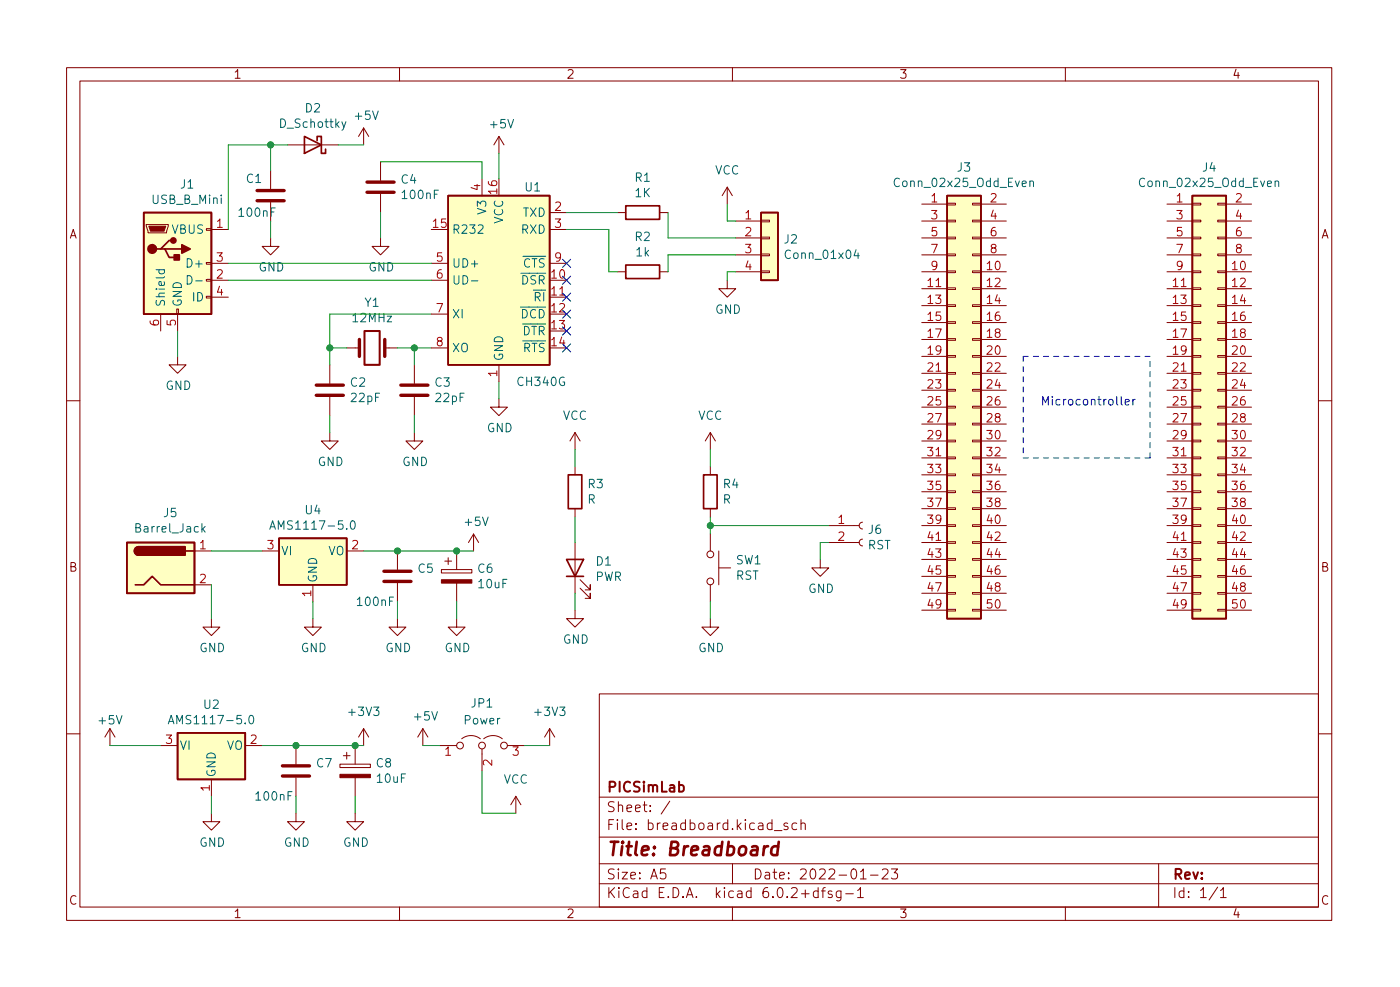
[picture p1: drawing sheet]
<svg xmlns="http://www.w3.org/2000/svg" width="210mm" height="148mm" viewBox="0 0 210 148" stroke-linecap="round" stroke-linejoin="round" font-family="sans-serif">
<g fill="none" stroke="#840000" stroke-width=".15">
<path d="M10 10.2h190v128h-190zM12 12.2h186v124h-186zM54.6 19.2l-.8 1.3M54.6 19.2v2.6M54.6 19.2l.8 1.3M60 10.2v2M110 10.2v2M160 10.2v2M22 33.7h3.3v.2l-.3 1.1h-2.8zM31 39.4h.7v.3h-.7zM31 34.3h.7v.3h-.7zM31.7 34.5h2.6"/>
<path d="M31.7 39.5h2.6M40.6 35.7v1.3h1.3l-1.3 1.3-1.2-1.3h1.2M40.6 25.6v2.8M40.6 30.4v2.8M43.2 21.8h7.6M57.1 35.7v1.3h1.3l-1.3 1.3-1.2-1.3h1.2M57.1 24.3v2.8M57.1 29.1v2.8M64.8 39.5h2.5M72.4 26.8v2.6M74.9 20.5l-.7 1.3M74.9 20.5v2.5"/>
<path d="M74.9 20.5l.8 1.3M82.5 31.9h2.6M82.5 34.5h2.6M82.5 39.5h2.6M92.7 31.9h1.3M99.1 31.9h1.2M109.2 28.1l-.7 1.3M109.2 28.1v2.5M109.2 28.1l.8 1.3M110.5 33.2h3.8M110.5 35.7h3.8M110.5 38.3h3.8"/>
<path d="M114.3 38.1h1.3v.3h-1.3zM114.3 35.6h1.3v.2h-1.3zM114.3 33.1h1.3v.2h-1.3zM138.4 33.2h3.8M138.4 35.7h3.8M138.4 38.3h3.8M138.4 30.6h3.8M142.2 38.1h1.3v.3h-1.3zM142.2 35.6h1.3v.2h-1.3zM142.2 33.1h1.3v.2h-1.3zM142.2 30.5h1.3v.3h-1.3zM146 38.1h1.3v.3h-1.3z"/>
<path d="M146 35.6h1.3v.2h-1.3zM146 33.1h1.3v.2h-1.3zM146 30.5h1.3v.3h-1.3zM147.3 33.2h3.8M147.3 35.7h3.8M147.3 38.3h3.8M147.3 30.6h3.8M175.3 33.2h3.8M175.3 35.7h3.8M175.3 38.3h3.8M175.3 30.6h3.8M179.1 38.1h1.2v.3h-1.2z"/>
<path d="M179.1 35.6h1.2v.2h-1.2zM179.1 33.1h1.2v.2h-1.2zM179.1 30.5h1.2v.3h-1.2zM182.9 38.1h1.2v.3h-1.2zM182.9 35.6h1.2v.2h-1.2zM182.9 33.1h1.2v.2h-1.2zM182.9 30.5h1.2v.3h-1.2zM184.1 33.2h3.9M184.1 35.7h3.9M184.1 38.3h3.9M184.1 30.6h3.9M24.1 47.2v2.5"/>
<path d="M26.5 46.4h.3v.8h-.3zM26.7 53.5v1.3h1.2l-1.2 1.2-1.3-1.2h1.3M26.7 47.2v2.5M31 44.5h.7v.2h-.7zM31 41.9h.7v.3h-.7zM31.7 44.6h2.6M31.7 42.1h2.6M49.5 54.8v2.8M49.5 59.6v2.8M52.1 52.2h1.9M57.8 52.2h1.9M62.2 54.8v2.8"/>
<path d="M62.2 59.6v2.8M64.8 52.2h2.5M64.8 42.1h2.5M64.8 47.2h2.5M74.9 59.9v1.2h1.3l-1.3 1.3-1.2-1.3h1.2M74.9 54.8v2.5M82.5 44.6h2.6M92.7 40.8h1.3M99.1 40.8h1.2M109.2 42.1v1.2h1.3l-1.3 1.3-1.3-1.3h1.3M110.5 40.8h3.8M114.3 40.7h1.3v.2h-1.3z"/>
<path d="M138.4 40.8h3.8M138.4 43.3h3.8M138.4 45.9h3.8M138.4 48.4h3.8M138.4 51h3.8M138.4 53.5h3.8M138.4 56h3.8M138.4 58.6h3.8M142.2 58.5h1.3v.2h-1.3zM142.2 55.9h1.3v.3h-1.3zM142.2 53.4h1.3v.2h-1.3zM142.2 50.8h1.3v.3h-1.3z"/>
<path d="M142.2 48.3h1.3v.2h-1.3zM142.2 45.8h1.3v.2h-1.3zM142.2 43.2h1.3v.3h-1.3zM142.2 40.7h1.3v.2h-1.3zM146 58.5h1.3v.2h-1.3zM146 55.9h1.3v.3h-1.3zM146 53.4h1.3v.2h-1.3zM146 50.8h1.3v.3h-1.3zM146 48.3h1.3v.2h-1.3zM146 45.8h1.3v.2h-1.3zM146 43.2h1.3v.3h-1.3zM146 40.7h1.3v.2h-1.3z"/>
<path d="M147.3 40.8h3.8M147.3 43.3h3.8M147.3 45.9h3.8M147.3 48.4h3.8M147.3 51h3.8M147.3 53.5h3.8M147.3 56h3.8M147.3 58.6h3.8M175.3 40.8h3.8M175.3 43.3h3.8M175.3 45.9h3.8M175.3 48.4h3.8"/>
<path d="M175.3 51h3.8M175.3 53.5h3.8M175.3 56h3.8M175.3 58.6h3.8M179.1 58.5h1.2v.2h-1.2zM179.1 55.9h1.2v.3h-1.2zM179.1 53.4h1.2v.2h-1.2zM179.1 50.8h1.2v.3h-1.2zM179.1 48.3h1.2v.2h-1.2zM179.1 45.8h1.2v.2h-1.2zM179.1 43.2h1.2v.3h-1.2zM179.1 40.7h1.2v.2h-1.2z"/>
<path d="M182.9 58.5h1.2v.2h-1.2zM182.9 55.9h1.2v.3h-1.2zM182.9 53.4h1.2v.2h-1.2zM182.9 50.8h1.2v.3h-1.2zM182.9 48.3h1.2v.2h-1.2zM182.9 45.8h1.2v.2h-1.2zM182.9 43.2h1.2v.3h-1.2zM182.9 40.7h1.2v.2h-1.2zM184.1 40.8h3.9M184.1 43.3h3.9M184.1 45.9h3.9M184.1 48.4h3.9"/>
<path d="M184.1 51h3.9M184.1 53.5h3.9M184.1 56h3.9M184.1 58.6h3.9M10 60.2h2M49.5 64.9v1.3h1.3l-1.3 1.3-1.2-1.3h1.2M62.2 64.9v1.3h1.3l-1.3 1.3-1.2-1.3h1.2M86.4 64.9l-.8 1.3M86.4 64.9v2.6M86.4 70v1.3M86.4 76.4v1.2M86.4 64.9l.7 1.3"/>
<path d="M106.7 64.9l-.8 1.3M106.7 64.9v2.6M106.7 70v1.3M106.7 76.4v1.2M106.7 64.9l.7 1.3M124.5 78.9h4.5M129.5 78.4a.51 .51 0 0 0-.5 .5 .51 .51 0 0 0 .5 .5M138.4 78.9h3.8M138.4 61.1h3.8M138.4 63.7h3.8M138.4 66.2h3.8M138.4 68.7h3.8"/>
<path d="M138.4 71.3h3.8M138.4 73.8h3.8M138.4 76.4h3.8M142.2 78.8h1.3v.2h-1.3zM142.2 76.2h1.3v.3h-1.3zM142.2 73.7h1.3v.2h-1.3zM142.2 71.2h1.3v.2h-1.3zM142.2 68.6h1.3v.3h-1.3zM142.2 66.1h1.3v.2h-1.3zM142.2 63.5h1.3v.3h-1.3zM142.2 61h1.3v.2h-1.3zM146 78.8h1.3v.2h-1.3z"/>
<path d="M146 76.2h1.3v.3h-1.3zM146 73.7h1.3v.2h-1.3zM146 71.2h1.3v.2h-1.3zM146 68.6h1.3v.3h-1.3zM146 66.1h1.3v.2h-1.3zM146 63.5h1.3v.3h-1.3zM146 61h1.3v.2h-1.3zM147.3 78.9h3.8M147.3 61.1h3.8M147.3 63.7h3.8M147.3 66.2h3.8M147.3 68.7h3.8"/>
<path d="M147.3 71.3h3.8M147.3 73.8h3.8M147.3 76.4h3.8M175.3 78.9h3.8M175.3 61.1h3.8M175.3 63.7h3.8M175.3 66.2h3.8M175.3 68.7h3.8M175.3 71.3h3.8M175.3 73.8h3.8M175.3 76.4h3.8M179.1 78.8h1.2v.2h-1.2z"/>
<path d="M179.1 76.2h1.2v.3h-1.2zM179.1 73.7h1.2v.2h-1.2zM179.1 71.2h1.2v.2h-1.2zM179.1 68.6h1.2v.3h-1.2zM179.1 66.1h1.2v.2h-1.2zM179.1 63.5h1.2v.3h-1.2zM179.1 61h1.2v.2h-1.2zM182.9 78.8h1.2v.2h-1.2zM182.9 76.2h1.2v.3h-1.2zM182.9 73.7h1.2v.2h-1.2zM182.9 71.2h1.2v.2h-1.2zM182.9 68.6h1.2v.3h-1.2z"/>
<path d="M182.9 66.1h1.2v.2h-1.2zM182.9 63.5h1.2v.3h-1.2zM182.9 61h1.2v.2h-1.2zM184.1 78.9h3.9M184.1 61.1h3.9M184.1 63.7h3.9M184.1 66.2h3.9M184.1 68.7h3.9M184.1 71.3h3.9M184.1 73.8h3.9M184.1 76.4h3.9M198 60.2h2"/>
<path d="M29.2 82.7h2.5M29.2 87.8h2.5M31.7 92.9v1.2h1.3l-1.3 1.3-1.2-1.3h1.2M39.4 82.7h2.5M47 92.9v1.2h1.3l-1.3 1.3-1.3-1.3h1.3M47 87.8v2.5M52.1 82.7h2.5M59.7 92.9v1.2h1.3l-1.3 1.3-1.3-1.3h1.3M59.7 82.7v2.8M59.7 87.5v2.8M66.3 85.5h4.6v.5h-4.6zM66.8 84.2h1"/>
<path d="M67.3 83.7v1M68.6 92.9v1.2h1.2l-1.2 1.3-1.3-1.3h1.3M68.6 82.7v2.8M68.6 87.5v2.8M71.1 80.2l-.7 1.2M71.1 80.2v2.5M71.1 80.2l.8 1.2M86.4 91.6v1.3h1.2l-1.2 1.2-1.3-1.2h1.3M86.4 81.4v7.7M87.1 88.3l1.5 1.5v-.7v.7h-.7M87.1 87l1.5 1.6v-.8v.8h-.7M106.7 92.9v1.2h1.2l-1.2 1.3-1.3-1.3h1.3"/>
<path d="M106.7 80.2v2.5M106.7 87.8v2.5M107.9 85.3h1.8M107.9 82.7v5.1M123.2 84v1.3h1.3l-1.3 1.2-1.3-1.2h1.3M124.5 81.4h4.5M129.5 80.9a.51 .51 0 0 0-.5 .5 .51 .51 0 0 0 .5 .5M138.4 81.4h3.8M138.4 84h3.8M138.4 86.5h3.8M138.4 89.1h3.8M138.4 91.6h3.8"/>
<path d="M142.2 91.5h1.3v.2h-1.3zM142.2 88.9h1.3v.3h-1.3zM142.2 86.4h1.3v.2h-1.3zM142.2 83.9h1.3v.2h-1.3zM142.2 81.3h1.3v.3h-1.3zM146 91.5h1.3v.2h-1.3zM146 88.9h1.3v.3h-1.3zM146 86.4h1.3v.2h-1.3zM146 83.9h1.3v.2h-1.3zM146 81.3h1.3v.3h-1.3zM147.3 81.4h3.8M147.3 84h3.8"/>
<path d="M147.3 86.5h3.8M147.3 89.1h3.8M147.3 91.6h3.8M175.3 81.4h3.8M175.3 84h3.8M175.3 86.5h3.8M175.3 89.1h3.8M175.3 91.6h3.8M179.1 91.5h1.2v.2h-1.2zM179.1 88.9h1.2v.3h-1.2zM179.1 86.4h1.2v.2h-1.2zM179.1 83.9h1.2v.2h-1.2z"/>
<path d="M179.1 81.3h1.2v.3h-1.2zM182.9 91.5h1.2v.2h-1.2zM182.9 88.9h1.2v.3h-1.2zM182.9 86.4h1.2v.2h-1.2zM182.9 83.9h1.2v.2h-1.2zM182.9 81.3h1.2v.3h-1.2zM184.1 81.4h3.9M184.1 84h3.9M184.1 86.5h3.9M184.1 89.1h3.9M184.1 91.6h3.9M10 110.2h2"/>
<path d="M16.5 109.4l-.8 1.3M16.5 109.4v2.5M16.5 109.4l.8 1.3M24.1 111.9h2.6M31.7 117v2.5M36.8 111.9h2.6M44.4 111.9v2.8M44.4 116.7v2.8M51.1 114.7h4.5v.5h-4.5zM51.6 113.4h1M52.1 112.9v1.1M53.3 111.9v2.8"/>
<path d="M53.3 116.7v2.8M54.6 109.4v2.5M54.6 109.4l-.8 1.3M54.6 109.4l.8 1.3M63.5 109.4l-.8 1.3M63.5 109.4v2.5M63.5 109.4l.8 1.3M66 111.9h2.6M69.3 110.9a2.26 2.26 0 0 1 2.8 0M72.4 112.4v3.3M72.6 110.9a2.26 2.26 0 0 1 2.8 0M76.2 111.9h2.5"/>
<path d="M77.5 119.5l-.8 1.3M77.5 119.5v2.6M77.5 119.5l.7 1.3M82.5 109.4l-.7 1.3M82.5 109.4v2.5M82.5 109.4l.8 1.3M90 104.2h108v32h-108zM90 119.7h108M198 110.2h2M31.7 122.1v1.3h1.3l-1.3 1.2-1.2-1.2h1.2M44.4 122.1v1.3h1.3l-1.3 1.2-1.2-1.2h1.2M53.3 122.1v1.3h1.3l-1.3 1.2-1.2-1.2h1.2"/>
<path d="M60 136.2v2M90 132.7h108M90 129.7h108M90 125.7h108M99.9 130.4h-.7v.8l.2-.2 .5 .1 .1 .2-.1 .5-.2 .1h-.3l-.2-.1M100.6 120.3l-1.3 1.9M110 136.2v2M110 129.7v3M116.3 124.7h1.1M118.3 123.6l-.4-.1-.2 .3 .1 .2 .5 .1v.4h-.6M119.7 123.6l-.5-.1-.3 .3v.5l.2 .2h.6M120.3 123.7a.37 .37 0 0 1 .6 .1v.7"/>
<path d="M120.3 123v1.5M122.9 133.8l-.5-.1-.2 .3v.5l.1 .2h.6M122.9 133.2v1.5M123.4 133.7h.5M123.9 133.2l-.2 .1-.1 .2v1.2M124.9 133.8l-.3-.1-.2 .3v.2l.5 .1v.4h-.5M126.3 133.7v1.3a.41 .41 0 0 1-.6 .2M126.3 133.8l-.4-.1-.3 .3v.5l.1 .2h.6M127 134.2h1.2M128.8 133.7l.4-.5v1.5M128.8 134.7h.9M129.2 131.9h.9"/>
<path d="M130.7 131.4h1.2M132.5 130.6l.2-.2 .5 .1a.41 .41 0 0 1 .1 .6l-.9 .8h1M133.9 130.4h.9l-.5 .6a.41 .41 0 0 1 .5 .3v.4l-.1 .2h-.6l-.2-.1M160 136.2v2M174 129.7v6.5M182.9 133.2l-1.3 1.9M183.3 133.7l.4-.5v1.5M183.3 134.7h.9"/>
<circle cx="106.7" cy="87.3" r=".51"/>
<circle cx="106.7" cy="83.2" r=".51"/>
<circle cx="69.1" cy="111.9" r=".51"/>
<circle cx="72.4" cy="111.9" r=".51"/>
<circle cx="75.7" cy="111.9" r=".51"/>
</g>
<path d="M115.4 127a.59 .59 0 0 0-.7 .4M116.9 127.1a.66 .66 0 0 0-1 .3l-.1 .6 .2 .3 .1 .1 .6-.1M117 126.4l-.3 2" fill="none" stroke="#840000" stroke-width=".4"/>
<path d="M54.7 49.7h2.3v5.1h-2.3zM102 117.9l.4-.1 .3 .3v.5l-.1 .2h-.6" fill="none" stroke="#840000" stroke-width=".3"/>
<g fill="none" stroke="#840000" stroke-width=".25">
<path d="M21.6 31.9h10.1v15.3h-10.1zM24.1 37.4h.7l.6 1.2h1.3M24.8 37.4h2.5M26 36.1h-.6l-1.3 1.3h-.6M45.7 20.5l2.6 1.3-2.6 1.2zM47.6 21.1v-.6h.7v2.5h.6v-.6M67.3 29.4h15.2v25.4h-15.2zM94 39.8h5.1v2h-5.1zM94 30.9h5.1v2h-5.1zM114.3 31.9h2.5v10.2h-2.5zM142.2 29.4h5.1v63.5h-5.1zM179.1 29.4h5v63.5h-5z"/>
<path d="M85.3 71.3h2.1v5.1h-2.1zM105.7 71.3h2v5.1h-2zM19 81.4h10.2v7.7h-10.2zM20.3 87.8h1.3l1.3-1.3 1.2 1.3h5.1M20.8 82.1a.64 .64 0 0 0-.6 .6 .64 .64 0 0 0 .6 .6M27.9 82.7h1.3M41.9 80.8h10.2v7h-10.2zM85.1 84h2.5l-1.2 2.5zM85.1 86.5h2.5M26.7 110h10.1v7h-10.1z"/>
</g>
<g fill="none" stroke="#840000" stroke-width=".51">
<path d="M38.6 30.1h4.1M38.6 28.6h4.1M55.1 28.9h4.1M55.1 27.3h4.1M47.5 59.3h4.1M47.5 57.8h4.1M54 51v2.5M57.8 51v2.5M60.2 59.3h4.1M60.2 57.8h4.1M57.7 87.3h4M57.7 85.8h4"/>
<path d="M42.4 116.5h4.1M42.4 115h4.1"/>
</g>
<g fill="#840000" stroke="#840000" stroke-width=".15">
<path d="M66.3 87h4.6v.5h-4.6z"/>
<path d="M22.4 33.9h2.5l-.3 .8h-2z"/>
<path d="M51.1 116.2h4.5v.5h-4.5z"/>
</g>
<g fill="#ffffc2" stroke="#ffffc2" stroke-width=".15">
<path d="M114.3 31.9h2.5v10.2h-2.5z"/>
<path d="M67.3 29.4h15.2v25.4h-15.2z"/>
<path d="M21.6 31.9h10.1v15.3h-10.1z"/>
<path d="M26.7 110h10.1v7h-10.1z"/>
<path d="M179.1 29.4h5v63.5h-5z"/>
<path d="M142.2 29.4h5.1v63.5h-5.1z"/>
<path d="M41.9 80.8h10.2v7h-10.2z"/>
<path d="M19 81.4h10.2v7.7h-10.2z"/>
</g>
<g fill="none" stroke="#006464" stroke-width=".15">
<path d="M51.9 18.3l-.4 1.1-.2 .1M128.6 37.5l-.3 .9h.8M128.9 38v.8M154.7 27.3l.1-.1h.4v.8M154.7 27.2v.8M191.5 27.3l.2-.1h.3v.8M191.5 27.2v.8M23.4 40.5h1.3M23.9 40.5v.4l.2 .2h.4l.1-.1v-.5M28.1 41.4a.64 .64 0 0 1 .7 .6 .64 .64 0 0 1-.7 .6zM29.4 42.2h1M70.8 42.2h1"/>
<path d="M30.4 79.4l.4 .5M30.8 79l-.5 .5M40.5 79.4l.4-1.2 .5 1.2M40.6 79.1h.6M52.7 78.3l.2-.1a.68 .68 0 0 1 .5 .6 .68 .68 0 0 1-.5 .6l-.2-.1-.1-.3zM25.3 108.7l.4-1.3 .4 1.3M25.4 108.3h.6M37.5 107.5l.2-.1a.68 .68 0 0 1 .4 .6 .68 .68 0 0 1-.4 .7l-.2-.2-.1-.3z"/>
</g>
<g fill="#840000" stroke="#840000" stroke-width=".25">
<path d="M27.3 36.7l1.3 .7-1.3 .6z"/>
<path d="M26.2 38.3h.7v.7h-.7z"/>
<path d="M20.4 82.3l.4-.2v1.2a.64 .64 0 0 1-.6-.3 .64 .64 0 0 1 .2-.7z"/>
<path d="M20.8 82.1h7v1.2h-7z"/>
<circle cx="22.9" cy="37.4" r=".63"/>
<circle cx="26" cy="36.1" r=".38"/>
</g>
<path d="M168.4 59.5v1.1l.2 .2M170.1 60v.8M170.5 60h-.2l-.2 .2M169 60.4l.6-.1-.1-.3h-.3l-.2 .1v.6h.5" fill="none" stroke="#0000c2" stroke-width=".15"/>
<path d="M153.7 53.5h19M153.7 53.5v15.2M153.7 68.7h19M172.7 68.7v-15.2" fill="none" stroke="#0000c2" stroke-width=".15" stroke-dasharray=".8 .8"/>
<g fill="none" stroke="#009600" stroke-width=".15">
<path d="M34.3 39.5h30.5M40.6 21.8v3.8M40.6 33.2v2.5M43.2 21.8h-8.9v12.7M50.8 21.8h3.8M57.1 31.9v3.8M57.1 24.3h15.3v2.5M74.9 23v3.8M85.1 34.5h6.3v6.3h1.3M85.1 31.9h7.6M100.3 31.9v3.8h10.2M109.2 30.6v2.6h1.3"/>
<path d="M110.5 38.3h-10.2v2.5M26.7 49.7v3.8M34.3 42.1h30.5M49.5 52.2h2.6M59.7 52.2h5.1M62.2 52.2v2.6M64.8 47.2h-15.3v7.6M74.9 57.3v2.6M110.5 40.8h-1.3v1.3M49.5 62.4v2.5M62.2 62.4v2.5M86.4 67.5v2.5"/>
<path d="M86.4 77.6v3.8M106.7 78.9h17.8M106.7 67.5v2.5M106.7 77.6v2.6M31.7 82.7h7.7M31.7 87.8v5.1M47 90.3v2.6M54.6 82.7h16.5M59.7 90.3v2.6M68.6 90.3v2.6M86.4 89.1v2.5M106.7 90.3v2.6"/>
<path d="M124.5 81.4h-1.3v2.6M16.5 111.9h7.6M31.7 119.5v2.6M39.4 111.9h15.2M44.4 119.5v2.6M53.3 119.5v2.6M63.5 111.9h2.5M72.4 115.7v6.4h5.1M78.7 111.9h3.8"/>
</g>
<path d="M84.5 38.9l1.2 1.2M85.7 38.9l-1.2 1.2M84.5 41.5l1.2 1.2M84.5 44l1.2 1.2M84.5 51.6l1.2 1.2M84.5 49.1l1.2 1.2M84.5 46.5l1.2 1.3M85.7 41.5l-1.2 1.2M85.7 44l-1.2 1.2M85.7 51.6l-1.2 1.2M85.7 49.1l-1.2 1.2M85.7 46.5l-1.2 1.3" fill="none" stroke="#000084" stroke-width=".15"/>
<g fill="#009600" stroke="#009600" stroke-width=".15">
<circle cx="44.4" cy="111.9" r=".46"/>
<circle cx="53.3" cy="111.9" r=".46"/>
<circle cx="59.7" cy="82.7" r=".46"/>
<circle cx="68.6" cy="82.7" r=".46"/>
<circle cx="62.2" cy="52.2" r=".46"/>
<circle cx="49.5" cy="52.2" r=".46"/>
<circle cx="40.6" cy="21.8" r=".46"/>
<circle cx="106.7" cy="78.9" r=".46"/>
</g>
<text font-size="2.8" fill="#840000" x="91" y="128.5">Title: Breadboard</text>
<g font-size="2.1" fill="#840000">
<text x="91" y="118.9">PICSimLab</text>
<text x="91" y="124.6">File: breadboard.kicad_sch</text>
<text x="91" y="121.9">Sheet: /</text>
<text x="91" y="134.8">KiCad E.D.A. kicad 6.0.2+dfsg-1</text>
<text x="91" y="132">Size: A5</text>
<text x="113" y="132">Date: 2022-01-23</text>
<text x="176" y="132">Rev:</text>
<text x="176" y="134.8">Id: 1/1</text>
</g>
<g font-size="1.8" fill="#840000">
<text x="35" y="11.8">1</text>
<text x="85" y="11.8">2</text>
<text x="135" y="11.8">3</text>
<text x="185" y="11.8">4</text>
<text x="10.3" y="35.8">A</text>
<text x="198.4" y="35.8">A</text>
<text x="10.3" y="85.8">B</text>
<text x="198.4" y="85.8">B</text>
<text x="10.3" y="135.8">C</text>
<text x="35" y="137.8">1</text>
<text x="85" y="137.8">2</text>
<text x="135" y="137.8">3</text>
<text x="185" y="137.8">4</text>
<text x="198.4" y="135.8">C</text>
</g>
<g font-size="1.8" fill="#006464">
<text x="45.9" y="16.9">D2</text>
<text x="53.4" y="18">+5V</text>
<text x="42.1" y="19.2">D_Schottky</text>
<text x="73.7" y="19.3">+5V</text>
<text x="27.1" y="28.3">J1</text>
<text x="37" y="27.5">C1</text>
<text x="60.3" y="27.6">C4</text>
<text x="60.5" y="29.9">100nF</text>
<text x="78.9" y="28.7">U1</text>
<text x="95.4" y="27.3">R1</text>
<text x="95.4" y="29.6">1K</text>
<text x="107.4" y="26.2">VCC</text>
<text x="134.7" y="28.1">Conn_02x25_Odd_Even</text>
<text x="143.8" y="25.8">J3</text>
<text x="171.5" y="28.1">Conn_02x25_Odd_Even</text>
<text x="180.6" y="25.8">J4</text>
<text x="22.9" y="30.6">USB_B_Mini</text>
<text x="25.8" y="35.1">VBUS</text>
<text x="36" y="32.5">100nF</text>
<text x="67.8" y="35.1">R232</text>
<text x="73" y="32" transform="rotate(-90 73 32)">V3</text>
<text x="75.6" y="33.6" transform="rotate(-90 75.6 33.6)">VCC</text>
<text x="78.3" y="35.1">RXD</text>
<text x="78.5" y="32.5">TXD</text>
<text x="28.4" y="40.2">D+</text>
<text x="38.8" y="40.8">GND</text>
<text x="55.3" y="40.8">GND</text>
<text x="67.8" y="40.2">UD+</text>
<text x="77.1" y="40.2">~{CTS}</text>
<text x="95.4" y="36.2">R2</text>
<text x="95.5" y="38.5">1k</text>
<text x="117.8" y="36.6">J2</text>
<text x="118.2" y="38.9">Conn_01x04</text>
<text x="24.8" y="46.1" transform="rotate(-90 24.8 46.1)">Shield</text>
<text x="27.3" y="46.1" transform="rotate(-90 27.3 46.1)">GND</text>
<text x="29" y="45.2">ID</text>
<text x="54.8" y="46.1">Y1</text>
<text x="67.8" y="42.7">UD-</text>
<text x="67.8" y="47.8">XI</text>
<text x="76.8" y="47.8">~{DCD}</text>
<text x="76.9" y="42.7">~{DSR}</text>
<text x="78.9" y="45.2">~{RI}</text>
<text x="107.4" y="47.1">GND</text>
<text x="53.1" y="48.4">12MHz</text>
<text x="67.8" y="52.9">XO</text>
<text x="77" y="50.3">~{DTR}</text>
<text x="77.1" y="52.9">~{RTS}</text>
<text x="24.8" y="58.5">GND</text>
<text x="52.6" y="58">C2</text>
<text x="65.3" y="58">C3</text>
<text x="75.6" y="54.3" transform="rotate(-90 75.6 54.3)">GND</text>
<text x="77.8" y="57.9">CH340G</text>
<text x="52.8" y="60.4">22pF</text>
<text x="65.5" y="60.4">22pF</text>
<text x="73.1" y="64.9">GND</text>
<text x="84.5" y="63">VCC</text>
<text x="104.8" y="63">VCC</text>
<text x="47.7" y="70">GND</text>
<text x="60.4" y="70">GND</text>
<text x="24.6" y="77.6">J5</text>
<text x="45.9" y="77.2">U4</text>
<text x="88.2" y="75.6">R</text>
<text x="88.3" y="73.3">R3</text>
<text x="108.5" y="75.6">R</text>
<text x="108.6" y="73.3">R4</text>
<text x="20.6" y="79.9">Barrel_Jack</text>
<text x="41.5" y="79.5">AMS1117-5.0</text>
<text x="42.2" y="83.3">VI</text>
<text x="49.3" y="83.3">VO</text>
<text x="69.9" y="79">+5V</text>
<text x="130.3" y="82.5">RST</text>
<text x="130.4" y="80.1">J6</text>
<text x="47.6" y="87.5" transform="rotate(-90 47.6 87.5)">GND</text>
<text x="62.8" y="86">C5</text>
<text x="71.8" y="86">C6</text>
<text x="71.9" y="88.3">10uF</text>
<text x="89.4" y="87.2">PWR</text>
<text x="89.5" y="84.9">D1</text>
<text x="110.5" y="87">RST</text>
<text x="110.5" y="84.7">SW1</text>
<text x="121.4" y="89">GND</text>
<text x="53.8" y="91">100nF</text>
<text x="29.9" y="97.9">GND</text>
<text x="45.2" y="97.9">GND</text>
<text x="57.9" y="97.9">GND</text>
<text x="66.7" y="97.9">GND</text>
<text x="84.5" y="96.6">GND</text>
<text x="104.8" y="97.9">GND</text>
<text x="30.6" y="106.4">U2</text>
<text x="52.5" y="107.5">+3V3</text>
<text x="70.8" y="106.2">JP1</text>
<text x="80.5" y="107.5">+3V3</text>
<text x="14.9" y="108.7">+5V</text>
<text x="26.3" y="108.7">AMS1117-5.0</text>
<text x="26.9" y="112.6">VI</text>
<text x="34" y="112.6">VO</text>
<text x="62.3" y="108.2">+5V</text>
<text x="69.7" y="108.7">Power</text>
<text x="32.4" y="116.7" transform="rotate(-90 32.4 116.7)">GND</text>
<text x="47.6" y="115.2">C7</text>
<text x="56.5" y="115.2">C8</text>
<text x="56.7" y="117.5">10uF</text>
<text x="75.6" y="117.6">VCC</text>
<text x="38.6" y="120.2">100nF</text>
<text x="29.9" y="127.1">GND</text>
<text x="42.6" y="127.1">GND</text>
<text x="51.5" y="127.1">GND</text>
</g>
<g font-size="1.8" fill="#a90000">
<text x="72.1" y="28.6" transform="rotate(-90 72.1 28.6)">4</text>
<text x="74.7" y="29.1" transform="rotate(-90 74.7 29.1)">16</text>
<text x="32.5" y="34.2">1</text>
<text x="65.1" y="34.2">15</text>
<text x="83.3" y="31.7">2</text>
<text x="83.3" y="34.2">3</text>
<text x="111.9" y="32.9">1</text>
<text x="111.9" y="35.5">2</text>
<text x="139.8" y="30.4">1</text>
<text x="139.8" y="32.9">3</text>
<text x="139.8" y="35.5">5</text>
<text x="148.7" y="30.4">2</text>
<text x="148.7" y="32.9">4</text>
<text x="148.7" y="35.5">6</text>
<text x="176.7" y="30.4">1</text>
<text x="176.7" y="32.9">3</text>
<text x="176.7" y="35.5">5</text>
<text x="185.6" y="30.4">2</text>
<text x="185.6" y="32.9">4</text>
<text x="185.6" y="35.5">6</text>
<text x="32.5" y="41.8">2</text>
<text x="32.5" y="39.3">3</text>
<text x="65.5" y="39.3">5</text>
<text x="65.5" y="41.8">6</text>
<text x="82.8" y="41.8">10</text>
<text x="83.3" y="39.3">9</text>
<text x="111.9" y="38">3</text>
<text x="111.9" y="40.5">4</text>
<text x="139.8" y="38">7</text>
<text x="139.8" y="40.5">9</text>
<text x="148.2" y="40.5">10</text>
<text x="148.7" y="38">8</text>
<text x="176.7" y="38">7</text>
<text x="176.7" y="40.5">9</text>
<text x="185.1" y="40.5">10</text>
<text x="185.6" y="38">8</text>
<text x="32.5" y="44.4">4</text>
<text x="65.5" y="46.9">7</text>
<text x="82.8" y="44.4">11</text>
<text x="82.8" y="46.9">12</text>
<text x="139.4" y="43.1">11</text>
<text x="139.4" y="45.6">13</text>
<text x="148.2" y="43.1">12</text>
<text x="148.2" y="45.6">14</text>
<text x="176.2" y="43.1">11</text>
<text x="176.2" y="45.6">13</text>
<text x="185.1" y="43.1">12</text>
<text x="185.1" y="45.6">14</text>
<text x="23.9" y="48.9" transform="rotate(-90 23.9 48.9)">6</text>
<text x="26.4" y="48.9" transform="rotate(-90 26.4 48.9)">5</text>
<text x="65.5" y="52">8</text>
<text x="82.8" y="49.4">13</text>
<text x="82.8" y="52">14</text>
<text x="139.4" y="48.2">15</text>
<text x="139.4" y="50.7">17</text>
<text x="139.4" y="53.2">19</text>
<text x="148.2" y="48.2">16</text>
<text x="148.2" y="50.7">18</text>
<text x="148.2" y="53.2">20</text>
<text x="176.2" y="48.2">15</text>
<text x="176.2" y="50.7">17</text>
<text x="176.2" y="53.2">19</text>
<text x="185.1" y="48.2">16</text>
<text x="185.1" y="50.7">18</text>
<text x="185.1" y="53.2">20</text>
<text x="74.7" y="56.5" transform="rotate(-90 74.7 56.5)">1</text>
<text x="139.4" y="55.8">21</text>
<text x="139.4" y="58.3">23</text>
<text x="148.2" y="55.8">22</text>
<text x="148.2" y="58.3">24</text>
<text x="176.2" y="55.8">21</text>
<text x="176.2" y="58.3">23</text>
<text x="185.1" y="55.8">22</text>
<text x="185.1" y="58.3">24</text>
<text x="139.4" y="60.9">25</text>
<text x="139.4" y="63.4">27</text>
<text x="139.4" y="65.9">29</text>
<text x="148.2" y="60.9">26</text>
<text x="148.2" y="63.4">28</text>
<text x="148.2" y="65.9">30</text>
<text x="176.2" y="60.9">25</text>
<text x="176.2" y="63.4">27</text>
<text x="176.2" y="65.9">29</text>
<text x="185.1" y="60.9">26</text>
<text x="185.1" y="63.4">28</text>
<text x="185.1" y="65.9">30</text>
<text x="139.4" y="68.5">31</text>
<text x="139.4" y="71">33</text>
<text x="148.2" y="68.5">32</text>
<text x="148.2" y="71">34</text>
<text x="176.2" y="68.5">31</text>
<text x="176.2" y="71">33</text>
<text x="185.1" y="68.5">32</text>
<text x="185.1" y="71">34</text>
<text x="139.4" y="73.6">35</text>
<text x="139.4" y="76.1">37</text>
<text x="148.2" y="73.6">36</text>
<text x="148.2" y="76.1">38</text>
<text x="176.2" y="73.6">35</text>
<text x="176.2" y="76.1">37</text>
<text x="185.1" y="73.6">36</text>
<text x="185.1" y="76.1">38</text>
<text x="30" y="82.5">1</text>
<text x="40.1" y="82.5">3</text>
<text x="52.8" y="82.5">2</text>
<text x="125.9" y="78.6">1</text>
<text x="125.9" y="81.2">2</text>
<text x="139.4" y="78.6">39</text>
<text x="139.4" y="81.2">41</text>
<text x="139.4" y="83.7">43</text>
<text x="148.2" y="78.6">40</text>
<text x="148.2" y="81.2">42</text>
<text x="148.2" y="83.7">44</text>
<text x="176.2" y="78.6">39</text>
<text x="176.2" y="81.2">41</text>
<text x="176.2" y="83.7">43</text>
<text x="185.1" y="78.6">40</text>
<text x="185.1" y="81.2">42</text>
<text x="185.1" y="83.7">44</text>
<text x="30" y="87.5">2</text>
<text x="46.7" y="89.6" transform="rotate(-90 46.7 89.6)">1</text>
<text x="139.4" y="86.3">45</text>
<text x="139.4" y="88.8">47</text>
<text x="148.2" y="86.3">46</text>
<text x="148.2" y="88.8">48</text>
<text x="176.2" y="86.3">45</text>
<text x="176.2" y="88.8">47</text>
<text x="185.1" y="86.3">46</text>
<text x="185.1" y="88.8">48</text>
<text x="139.4" y="91.3">49</text>
<text x="148.2" y="91.3">50</text>
<text x="176.2" y="91.3">49</text>
<text x="185.1" y="91.3">50</text>
<text x="24.9" y="111.7">3</text>
<text x="37.6" y="111.7">2</text>
<text x="66.8" y="113.4">1</text>
<text x="77" y="113.4">3</text>
<text x="31.5" y="118.8" transform="rotate(-90 31.5 118.8)">1</text>
<text x="73.9" y="115" transform="rotate(-90 73.9 115)">2</text>
</g>
<text font-size="1.8" fill="#0000c2" x="156.2" y="60.9">Microcontroller</text>
</svg>
